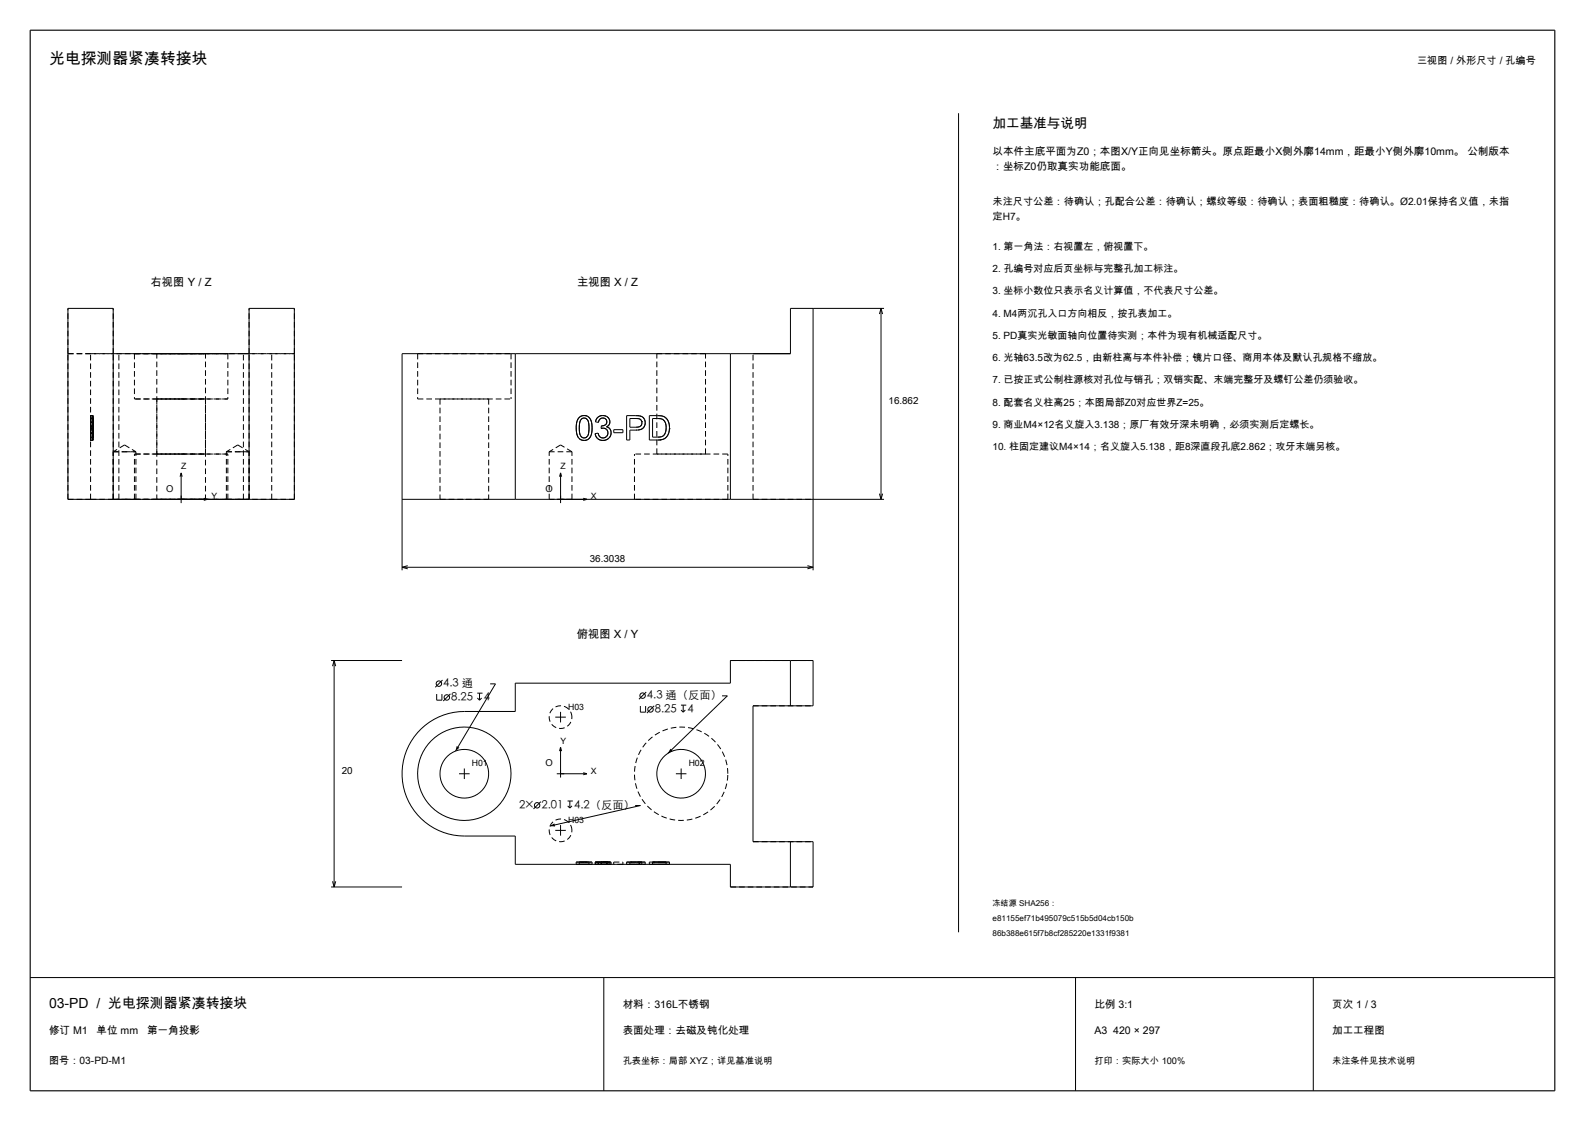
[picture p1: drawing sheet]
<svg xmlns="http://www.w3.org/2000/svg" width="420mm" height="297mm" viewBox="0 0 420 297" stroke-linecap="round" stroke-linejoin="round" font-family="sans-serif">
<path d="M8 8h404v281h-404z" fill="none" stroke="#000" stroke-width=".3"/>
<g fill="none" stroke="#000" stroke-width=".26">
<path d="M254 30v217M30 93.7h36M136.5 93.7v38.6M193.5 93.7v38.6M215.5 81.7v69.4M233.5 81.7v50.6M233.5 81.7l-.5 1.5M233.5 81.7l.4 1.5M234.3 81.7h-24.8v12h-103v57.4M152.7 113.4l.1 1.5 .5 1.1M152.7 113.4l.1 1.6 .5 1M152.7 112.9v.4"/>
<path d="M152.9 111.5l-.2 1.9M152.9 111.5v.2M153 111.3l-.1 .2M153.3 116l.7 .5 .8 .2M153.3 110.8l-.1 .2M153.5 113.4l.1 1.2 .3 .9M153.5 113.4v.4M153.6 110.5a1.94 1.94 0 0 1 2.7 .4M153.6 110.5l-.7 1M153.8 115.4l.1 .1M153.8 110.3l-.2 .2M153.9 115.5l.4 .4 .5 .1"/>
<path d="M153.9 115.5v.1M153.9 111.2l-.3 .9-.1 1.3M154 111.1l-.1 .1M154.2 110.2l-.3 .1M154.4 110.1h.1M154.6 116h.2M154.6 110.1h-.1M154.8 110.7l.5 .2 .4 .4M154.8 110.7l-.9 .5M154.8 110.7l.2 .1M154.8 110.7l-.3 .1M154.9 116.7h-.1"/>
<path d="M155 110.1h.1M155 116h-.2M155 110.1h.2M155.6 111.2l.1 .1M155.7 116.5h-.1M155.7 111.3l.2 .4M155.7 115.5l-.4 .4-.5 .1M155.7 111.3l.3 .8 .1 1.3M155.7 115.5l-.1 .1M155.8 115.4l-.1 .1M155.9 110.4l.1 .1M156 114.6v.2"/>
<path d="M156.1 113.1v.3M156.1 113.4l-.1 1.2-.3 .9M156.1 113.4v.5M156.2 110.7l.1 .2M156.3 110.9l.5 1M156.6 115.5h.1M156.7 115.2a1.88 1.88 0 0 1-1.9 1.5M156.7 115.2l-.1 .2M156.7 111.6l.1 .3M156.7 115.1v.1M156.8 111.9l.1 1.5M156.8 111.9v.1"/>
<path d="M156.8 114.6v.1M156.8 112.3l.1 .9M156.9 114.2h.1M156.9 113.4l-.2 1.8M156.9 113.4v.3M157.9 115.5l.4 .7M158 111.1l-.2 .5M158.3 116.2l.7 .4M158.4 110.5l-.6 1.3 .8 .1M158.4 110.5l-.2 .2M158.5 114.8l.5 .9M158.5 114.8l-.8 .1 .2 .7 .4 .6"/>
<path d="M158.5 114.8l.1 .2M158.6 111.7v.2M158.8 115.5l.2 .2M159 115.7l.2 .2M159 111l-.4 .9M159 111l-.2 .2M159.3 110.8l-.3 .2M159.4 116h.1M159.4 110.8h.1M159.5 116h.1M159.7 110.1l1 .2 .7 .6M159.7 110.1l-1.3 .4"/>
<path d="M159.7 110.1h.3M159.8 113.4l.9 .4M159.8 113.4l.3 .1M159.8 113.4h-.1M160 116h.1M160.1 110.8h.1M160.2 110.8h.1M160.2 112.7l-.3 .1M160.4 110.9l.1 .1M160.4 112.6l-1 .2-.1 .7 .5-.1M160.5 111a1.16 1.16 0 0 0-1.5 0M160.5 111l.3 .8"/>
<path d="M160.5 111l.3 .4M160.6 113.6l.1 .2M160.6 112.4l-.2 .2M160.7 115.6a1.29 1.29 0 0 1-1.7 .1M160.7 115.6l-.6 .4M160.7 113.1l.9 .5M160.7 113.1h.3M160.7 113.8l.4 .9M160.7 113.8l.2 .2M160.8 111.8l-.4 .8M160.8 111.8v.1M160.8 110.4l.2 .1"/>
<path d="M160.9 113h.1M161 114.3l.1 .4M161.1 114.7l-.4 .9M161.3 116.1a2.29 2.29 0 0 1-3 .1M161.3 116.1l-.7 .5M161.3 113.3v.1M161.4 110.9l.2 .9M161.4 110.9l.1 .3M161.4 112.5l-.7 .6M161.4 112.5l-.1 .2M161.5 112.3l-.1 .2M161.6 112.2l-.1 .1"/>
<path d="M161.6 111.4v.1M161.6 111.6v.2M161.6 113.6a1.93 1.93 0 0 1-.3 2.5M161.6 111.8l-.2 .7M161.6 111.8v.2M161.6 113.6l.2 .2M161.9 114.3v.2M162.6 113.8h2.5v.8h-2.5zM168.5 110.1l1 .1M168.5 110.1h-2.5v6.5h.9v-2.6h1.7M168.5 110.1h.1M168.6 110.9h-1.7v2.3h2l.8-.3"/>
<path d="M168.6 110.9h.8M168.6 110.9h.2M168.8 113.9l-.2 .1M169 110.1l.3 .1M169.1 113.1l-.1 .1M169.2 110.9h.2M169.4 110.9l.5 .4M169.4 110.9l.2 .1M169.5 110.2l.8 .3M169.5 110.2l.4 .1M169.7 111.1l.2 .2M169.7 112.9l-.2 .1"/>
<path d="M169.9 111.3l.2 .7M170 111.5v.1M170.1 111.7h.1M170.1 112.2l-.1 .3M170.1 111.8h.1M170.1 111.9v.1M170.1 112l-.4 .9M170.1 112v.1M170.3 110.5l.5 .6M170.3 110.5l.1 .1M170.5 113.4l-.8 .4-1.1 .2M170.7 111h.1"/>
<path d="M170.8 111.1l.2 .9M170.8 111.1l.1 .2M170.9 112.7l-.4 .7M171 111.7v.3M171 112l-.2 .7-.3 .7M174.3 110.9l1.1 .1M174.3 110.9h.1M174.3 110.9h-1.4v4.9h1.4M174.3 110.1l1.1 .1 1 .5M174.3 110.1h-2.2v6.5h2.3M174.3 110.1h.2M174.5 110.1h.3"/>
<path d="M174.6 115.8h-.3M174.6 116.6h-.2M174.9 116.6h.1M174.9 110.1h.1M175 110.9h.1M175.1 116.5h-.1M175.1 110.2h.1M175.3 111h.1M175.3 115.7l-1 .1M175.3 115.7h-.2M175.4 111l.8 .7M175.4 115.7h-.1"/>
<path d="M175.4 116.5l-1 .1M175.5 110.2l.4 .2M175.6 115.6h-.1M175.7 111.2h.1M175.8 116.4l-.4 .1M175.9 115.4l-.6 .3M175.9 115.4l-.3 .1M176.1 115l-.2 .4M176.1 110.5l.3 .2M176.2 115h-.1M176.2 111.7l.3 1.6M176.2 111.7l.1 .3"/>
<path d="M176.4 114.5l-.5 .9M176.4 110.7l.8 1.1M176.4 110.7l.3 .3M176.4 112.3l.1 .5M176.4 114.2v.3M176.5 113.2v.1M176.5 113.3l-.1 1.2M176.5 113.3v.3M176.8 115.6l-.6 .5-.8 .4M176.8 115.6l-.2 .2M176.9 111.3l.3 .5M177.1 115.1l-.1 .1"/>
<path d="M177.2 111.8l.2 1.5M177.2 114.6l-.4 1M177.2 114.6v.2M177.3 112.5l.1 .1M177.4 114h.1M177.4 113.6h.1M177.4 113.1v.2M177.4 113.3l-.2 1.3M177.4 113.3v.3M30 132.3v-50.6h-12v50.6h60v-50.6h-12v50.6M48 125.3v8M48 125.3l-.3 1"/>
<path d="M48 125.3l.3 1M54 132l1 .3-1 .3M106.5 132.3h127.8M148.5 125.3v8M148.5 125.3l-.2 1M148.5 125.3l.3 1M154.5 132l1 .3-1 .3M233 130.8l.5 1.5M233.9 130.8l-.4 1.5M106.5 150.3h109M106.5 150.3l1.5 .4M108 149.9l-1.5 .4"/>
<path d="M214 149.9l1.5 .4M215.5 150.3l-1.5 .4M87.7 175h18.8M88.5 175v60M88.5 175l-.4 1.5M88.5 175l.5 1.5M209.4 175v12M111.6 193.1a16.5 16.5 0 0 1 11.4-4.6h13.5v-7.5h57v-6h21.9v12h-15.9v36h15.9v12h-21.9v-6h-57v-7.5h-13.5a16.5 16.5 0 0 1-15.3-10.3 16.5 16.5 0 0 1 3.9-18.1zM115.7 183.9v1.6h1.4v-1.6M117.3 180.2l-2 1.9M119.4 183.8l-2 1.9M126.5 183.6h1.4"/>
<path d="M126.5 184.9l.6 .6M127.1 183.6v1.9M127.6 184.9l-.5 .6M129.9 181.2h1.4l-10.6 17.8M147.1 190h2.8M148.5 188.6v2.8M148.5 198v8M148.5 198l-.2 1M148.5 198l.3 1M169.7 187.1v1.6h1.4v-1.6M171.2 183.3l-1.9 2M173.3 187l-1.9 1.9"/>
<path d="M180.4 186.8h1.4M180.5 188.1l.5 .6M181 186.8v1.9M181.6 188.1l-.6 .6M191.3 184.4h1.4l-15.7 15.2M121.6 205h2.8M123 203.6v2.8M143.3 212.4l-1.9 1.9M147.5 205h8M148.5 218.6v2.8M150.4 212.2h1.4M150.4 213.5l.6 .6"/>
<path d="M151 212.2v1.9M151.6 213.5l-.6 .6M154.5 204.7l1 .3M155.5 205l-1 .3M168.3 213.4h1.4l-23.9 5.4M179.1 205h2.8M180.5 203.6v2.8M87.7 235h18.8M88.1 233.5l.4 1.5M89 233.5l-.5 1.5M147.1 220h2.8M209.4 223v12"/>
<path d="M8 259h404M160 259v30M285 259v30M348 259v30"/>
<circle cx="116.3" cy="181.1" r=".72"/>
<circle cx="118.4" cy="184.8" r=".72"/>
<circle cx="170.3" cy="184.3" r=".72"/>
<circle cx="172.4" cy="188" r=".72"/>
<circle cx="123" cy="205" r="12.4"/>
<circle cx="123" cy="205" r="6.4"/>
<circle cx="142.3" cy="213.4" r=".72"/>
<circle cx="180.5" cy="205" r="6.5"/>
</g>
<g fill="none" stroke="#000" stroke-width=".26" stroke-dasharray="1.5 .8" stroke-linecap="butt">
<path d="M18 93.7h6M18 93.7h12M18 93.7v-12M24 93.7h7.5M30 93.7v-12M35.6 93.7h12.4M35.6 93.7v12M41.5 93.7h6.5M48 93.7h12.4M48 93.7h6.5M54.5 93.7h-13M60.4 93.7h-24.8"/>
<path d="M60.4 93.7v12M64.5 93.7h-33M64.5 93.7h7.5M66 93.7h12M66 93.7v-12M72 93.7h6M78 93.7v-12M110.7 93.7h24.7M110.7 93.7v12M135.4 93.7v12M186.9 93.7h-12.9M24 113.8v.8"/>
<path d="M24 110.1v.4M24 110.5v1M24 111.5v1.9M24 113.4v2.6M24 116v.7M24 116.7v-.4M24 116.3v-1.1M24 115.2v-1.8M24 113.4v-1.5M24 111.9v-1M24 110.9v-.6M24 110.3v-.2"/>
<path d="M24 116v-.3M24 115.7v-.9M24 114.8v.1M24 114.9v1.3M24 116.2v.5M24 116.7v-.6M24 116.1v-1.4M24 114.7v-1.1M24 113.6v-.5M24 113.1v-.6M24 112.5v-.7M24 111.8v-.9"/>
<path d="M24 110.5v1.3M24 111.8v.1M24 111.9v-.9M24 111v-.3M24 110.7v.3M24 111v.8M24 111.8v.8M24 112.6v.2M24 112.8v.7M24 113.5v-.1M24 113.4v.4M24 113.8v.9"/>
<path d="M24 114.7v.9M24 115.6v.4M24 110.1v6.5M24 116.6v-2.6M24 114v-.6M24 113.4v-1.4M24 112v-.9M24 111.1v-.6M24 110.5v-.3M24 110.2v-.1M24 116.6v-.1M24 116.5v-.4"/>
<path d="M24 116.1v-.5M24 115.6v-1M24 114.6v-1.3M24 113.3v-1.5M24 111.8v-1.1M24 110.7v-.5M24 113.8h.6M24 114.6h.6M24 110.1h.6M24 116.7h.6M24 116h.6M24 113.4h.6"/>
<path d="M24 113.5h.6M24 112.8h.6M24 110.7h.6M24 111.9h.6M24 111.8h.6M24 113.1h.6M24 114.9h.6M24 114.8h.6M24 110.2h.6M24 114h.6M24 116.6h.6M24 115.5v-2.1"/>
<path d="M24 116v-.5M24 115.5v.5M24 113.4v2.1M24 111.3v2.1M24 110.7v.6M24 111.2v-.5M24 113.4v-2.2M24 113.2v-2.3M24 110.9h.6M24 113.2h.6M24 112.9v.3M24 112v.9"/>
<path d="M24 111.3v.7M24 110.9v.4M24 115.8v-4.9M24 115.8h.6M24 115.7v.1M24 115.4v.3M24 114.5v.9M24 113.3v1.2M24 111.7v1.6M24 111v.7M24 110.9v.1M24.6 113.8v.8"/>
<path d="M24.6 110.5v-.4M24.6 110.1v.2M24.6 110.3v.6M24.6 110.9v1M24.6 111.9v1.5M24.6 113.4v1.8M24.6 115.2v1.1M24.6 116.3v.4M24.6 116.7v-.7M24.6 116v-2.6M24.6 113.4v-1.9M24.6 111.5v-1"/>
<path d="M24.6 115.7v.3M24.6 116v-.4M24.6 115.6v-.9M24.6 114.7v-.9M24.6 113.8v-.4M24.6 113.4v.1M24.6 113.5v-.7M24.6 112.8v-.2M24.6 112.6v-.8M24.6 111.8v-.8M24.6 111v-.3M24.6 110.7v.3"/>
<path d="M24.6 111v.9M24.6 111.9v-.1M24.6 111.8v-1.3M24.6 110.9v.9M24.6 111.8v.7M24.6 112.5v.6M24.6 113.1v.5M24.6 113.6v1.1M24.6 114.7v1.4M24.6 116.1v.6M24.6 116.7v-.5M24.6 116.2v-1.3"/>
<path d="M24.6 114.9v-.1M24.6 114.8v.9M24.6 110.1v.1M24.6 110.2v.3M24.6 110.5v.6M24.6 111.1v.9M24.6 112v1.4M24.6 113.4v.6M24.6 114v2.6M24.6 116.6v-6.5M24.6 110.2v.5M24.6 110.7v1.1"/>
<path d="M24.6 111.8v1.5M24.6 113.3v1.3M24.6 114.6v1M24.6 115.6v.5M24.6 116.1v.4M24.6 116.5v.1M24.6 113.4v2.1M24.6 115.5v.5M24.6 116v-.5M24.6 115.5v-2.1M24.6 113.4v-2.1M24.6 111.3v-.6"/>
<path d="M24.6 110.7v.5M24.6 111.2v2.2M24.6 110.9v2.3M24.6 113.2v-.3M24.6 112.9v-.9M24.6 112v-.7M24.6 111.3v-.4M24.6 110.9v4.9M24.6 115.8v-.1M24.6 115.7v-.3M24.6 115.4v-.9M24.6 114.5v-1.2"/>
<path d="M24.6 113.3v-1.6M24.6 111.7v-.7M24.6 111v-.1M30 119.7h3M33 119.7h3M33 117.9l-3 1.8M33 117.9l3 1.8M35.6 105.7h12.4M36 119.7h-6M41.5 105.7h6.5M41.5 105.7v26.6M48 105.7h12.4"/>
<path d="M48 105.7h6.5M54.5 105.7h-13M54.5 105.7v26.6M60 119.7h3M60.4 105.7h-24.8M63 119.7h3M63 117.9l-3 1.8M63 117.9l3 1.8M66 119.7h-6M110.7 105.7h24.7M116.6 105.7h12.9M116.6 105.7v26.6"/>
<path d="M129.5 105.7v26.6M148.5 117.9l-3 1.8M151.6 119.7h-6.1M151.6 119.7l-3.1-1.8M152.7 113.4v-.1M152.7 112.9l.2-1.2M153 111.3l.2-.3M153.3 110.8l.3-.3M153.5 113.8l.3 1.6M153.8 110.3h.1M153.9 115.6l.7 .4M154.2 110.2l.2-.1"/>
<path d="M154.4 110.1h.1M154.5 110.8l-.5 .3M154.6 110.1h.2M154.8 110.1h.2M154.8 116.7l-.8-.2-.7-.5M155 116l.6-.4M155.2 110.1l.5 .2M155.6 111.2l-.6-.4M155.6 116.5l-.7 .2M155.7 110.3l.2 .1M155.8 115.4l.2-.6M156 110.5l.2 .2"/>
<path d="M156 116.3l-.3 .2M156 114.6l.1-.7M156.1 113.1l-.2-1.4M156.3 110.9l.4 .7M156.6 115.5l-.6 .8M156.6 115.4v.1M156.8 112v.3M156.8 114.7l-.1 .4M156.9 114.2l-.1 .4M156.9 113.7v.5M156.9 113.2v.2M157.8 111.8v-.2"/>
<path d="M157.9 115.5l-.2-.6M158 111.1l.2-.4M158.4 110.5l1.3-.4M158.6 115l.2 .5M158.8 111.2l-.2 .5M159.2 115.9l.2 .1M159.4 110.8h-.1M159.4 112.8h.1M159.5 116h.3M159.5 112.8h.4M159.7 113.4l-.4 .1M159.7 110.7l-.3 .1"/>
<path d="M159.8 116.7l-.8-.1M159.8 116h.2M160 110.1l.7 .2M160 116h.1M160.1 110.8l-.4-.1M160.2 110.8h-.1M160.2 112.7l.2-.1M160.4 110.9l-.2-.1M160.6 113.6l-.5-.1M160.6 116.6l-.8 .1M160.6 112.4l.2-.5M160.7 110.3l.1 .1"/>
<path d="M160.8 111.8v-.4M160.9 113l-.2 .1M161 113.1l.3 .2M161 110.5l.4 .4M161 114.3l-.1-.3M161.3 112.7l-.4 .3M161.3 113.4l.3 .2M161.5 111.2l.1 .2M161.6 111.5v.1M161.6 112v.2M161.8 113.8l.1 .5M161.9 114.5v.2"/>
<path d="M161.9 114.7l-.1 .8-.5 .6M168.6 113.2h.4M168.6 110.1h.4M169.1 113.1l.4-.1M169.2 110.9h-.4M169.3 110.2h.2M169.7 111.1l-.1-.1M169.7 112.9l.3-.4M169.9 110.3l.4 .2M170 111.5l-.1-.2M170.1 111.7l-.1-.1M170.1 112.2v-.1"/>
<path d="M170.1 111.8v-.1M170.1 111.9v-.1M170.4 110.6l.3 .4M170.5 113.4l-.7 .4-1 .1M170.7 111l.1 .1M170.9 111.3l.1 .4M171 112l-.1 .7M174.6 115.8l.5-.1M174.8 110.1h.1M174.9 116.6h-.3M174.9 110.1l.2 .1M175 116.5l-.1 .1"/>
<path d="M175 110.9h-.6M175.2 110.2h.2M175.3 111l-.2-.1M175.4 115.7l.1-.1M175.4 116.5h-.3M175.4 110.2h.1M175.6 115.6v-.1M175.7 111.2l-.3-.2M175.9 110.4l.2 .1M176.2 115l.2-.5M176.2 111.7l-.4-.5M176.2 116.1l-.4 .3"/>
<path d="M176.4 112.3l-.1-.3M176.4 114.2l.1-.6M176.5 113.2v-.4M176.6 115.8l-.4 .3M176.7 111l.2 .3M177 115.2l-.2 .4M177.2 111.8l.1 .7M177.2 114.8l-.1 .3M177.4 112.6v.5M177.4 114l-.2 .6M177.4 113.6v.4M18 132.3v-38.6"/>
<path d="M18 132.3h6M24 132.3v-38.6M24 132.3h7.5M30 132.3h3M30 132.3v-12.6M30 132.3v-38.6M31.5 132.3v-38.6M33 132.3h3M35.6 132.3h12.4M35.6 120.3h12.4M35.6 132.3v-12M36 132.3h-6"/>
<path d="M36 132.3v-12.6M41.5 120.3h6.5M41.5 132.3h6.5M41.5 120.3v-26.6M48 120.3h6.5M48 132.3h6.5M48 132.3h12.4M48 120.3h12.4M54.5 120.3h-13M54.5 132.3h-13M54.5 120.3v-26.6M60 132.3h3"/>
<path d="M60 132.3v-12.6M60.4 132.3h-24.8M60.4 120.3h-24.8M60.4 132.3v-12M63 132.3h3M64.5 132.3v-38.6M64.5 132.3h-33M64.5 132.3h7.5M66 132.3v-38.6M66 132.3h-6M66 132.3v-12.6M72 132.3v-38.6"/>
<path d="M72 132.3h6M78 132.3v-38.6M116.6 132.3h12.9M145.5 132.3v-12.6M151.6 132.3h-6.1M151.6 132.3v-12.6M168.1 132.3v-12M174 120.3v-26.6M186.9 120.3v-26.6M186.9 120.3h-12.9M192.9 132.3h-24.8M192.9 120.3h-24.8"/>
<path d="M192.9 132.3v-12M199.5 132.3h16M199.5 132.3v-38.6M193.5 175h21.9M151.6 190a3 3 0 0 0-4.4-2.7 3 3 0 0 0-.5 5.1 3 3 0 0 0 4.8-1.8l.1-.6M199.5 187h15.9M192.9 205a12.4 12.4 0 0 0-18.2-10.9 12.4 12.4 0 0 0-1.1 21.2 12.4 12.4 0 0 0 19.2-9.1l.1-1.2M151.6 220a3 3 0 0 0-4.4-2.7 3 3 0 0 0-.5 5.1 3 3 0 0 0 4.8-1.8l.1-.6M152.7 229h.6M152.7 229v-.6M152.7 228.4h.2M152.9 229h-.2"/>
<path d="M152.9 228.4h.7M153.3 229h1.5M153.3 228.4h-.6M153.5 228.4h.4M153.5 229v-.6M153.5 229h.4M153.6 229h-.7M153.6 228.4h1.2M153.9 228.4h.9M153.9 229h-.4M153.9 228.4h-.4M153.9 229h.9"/>
<path d="M154.8 228.4h-.9M154.8 229h.9M154.8 229h-1.2M154.8 229h1.2M154.8 228.4h.9M154.8 228.4h-1.5M154.8 229h-.9M155.7 229h-.9M155.7 228.4h.6M155.7 228.4h.4M155.7 228.4h-.9M155.7 229h.4"/>
<path d="M156 229h.7M156 228.4h-1.2M156.1 229h-.4M156.1 229v-.6M156.3 229h-.6M156.3 228.4h.4M156.7 229h.2M156.7 228.4h-.7M156.7 229h-.4M156.7 228.4h.2M156.9 229h-.2M156.9 229v-.6"/>
<path d="M156.9 228.4h-.2M157.7 229h.6M157.7 229v-.6M157.7 228.4h.8M157.8 229h.8M157.8 229v-.6M157.8 228.4h.6M158.3 229h1.5M158.3 228.4h-.6M158.4 229h-.6M158.4 228.4h1.3M158.5 229h-.8"/>
<path d="M158.5 229v-.6M158.5 228.4h.5M158.6 229h.4M158.6 229v-.6M158.6 228.4h-.8M159 229h-.5M159 228.4h.8M159 229h.7M159 228.4h-.4M159.3 229h.5M159.3 229v-.6M159.3 228.4h.1"/>
<path d="M159.4 229h-.1M159.4 229v-.6M159.4 228.4h.1M159.5 229h-.1M159.5 228.4h.9M159.7 229h-1.3M159.7 228.4h1M159.7 229h.8M159.7 228.4h-.7M159.8 229h1.5M159.8 228.4h-1.5M159.8 229h-.8"/>
<path d="M159.8 228.4h.9M159.8 229h.9M159.8 228.4h-.5M160.4 229h-.9M160.4 228.4h.4M160.5 229h.3M160.5 228.4h-.8M160.7 229h-1M160.7 228.4h.7M160.7 229h-.9M160.7 228.4h.4M160.7 229h.7"/>
<path d="M160.7 229v-.6M160.7 228.4h.9M160.7 229h.4M160.7 228.4h-.9M160.8 229h-.4M160.8 229v-.6M160.8 228.4h-.3M161.1 229h-.4M161.1 229v-.6M161.1 228.4h-.4M161.3 229h.6M161.3 228.4h-1.5"/>
<path d="M161.4 229h-.7M161.4 228.4h.2M161.4 229h.2M161.4 228.4h-.7M161.6 229h-.9M161.6 229h-.2M161.6 229v-.6M161.6 228.4h-.2M161.6 228.4h.3M161.9 229h-.3M161.9 229v-.6M161.9 228.4h-.6"/>
<path d="M162.6 229v-.6M162.6 228.4h2.5M165.1 229h-2.5M165.1 229v-.6M166 229h.9M166 229v-.6M166 228.4h2.5M166.9 229h1.7M166.9 229v-.6M166.9 228.4h-.9M166.9 228.4h1.7M166.9 229h1.6"/>
<path d="M168.5 229h-2.5M168.5 228.4h1M168.5 228.4h-1.6M168.5 229h.8M168.6 229h1.8M168.6 228.4h-1.7M168.6 228.4h1.1M168.6 229h-1.7M169.3 228.4h-.8M169.3 229h.6M169.3 229v-.6M169.5 229h-1"/>
<path d="M169.5 229v-.6M169.5 228.4h.8M169.7 228.4h.4M169.7 229h-1.1M169.9 228.4h-.6M169.9 229h.2M170.1 228.4h-.2M170.1 229h-.4M170.1 229v-.6M170.3 229h-.8M170.3 228.4h.5M170.4 229h.6"/>
<path d="M170.4 228.4h-1.8M170.8 229h-.5M170.8 228.4h.2M171 229h-.2M171 229v-.6M171 228.4h-.6M172.1 229h2.3M172.1 229v-.6M172.1 228.4h2.2M172.9 228.4h1.4M172.9 229v-.6M172.9 229h1.4"/>
<path d="M174.3 228.4h-1.4M174.3 229h1.1M174.3 229h-2.2M174.3 228.4h1.1M174.3 228.4h1M174.3 229h-1.4M174.4 229h1M174.4 228.4h-2.3M175.3 228.4h.6M175.3 229h-1M175.4 228.4h-1.1M175.4 229h.8"/>
<path d="M175.4 228.4h-1M175.4 229h-1.1M175.4 228.4h1M175.9 228.4h.4M175.9 229h-.6M176.2 228.4h-.8M176.2 229h.3M176.2 229h.6M176.3 228.4h.2M176.3 229h-.4M176.4 229h-1M176.4 228.4h.7"/>
<path d="M176.5 228.4h-.3M176.5 229h-.2M176.5 229v-.6M176.8 229h.4M176.8 228.4h-.6M177.1 229h-.7M177.1 228.4h.3M177.2 229h.2M177.2 228.4h-.4M177.4 229h-.3M177.4 229v-.6M177.4 228.4h-.2"/>
<path d="M193.5 235h21.9M199.5 223h15.9"/>
</g>
<path d="M121 197.7l.7 .4-1 .9zM177.6 198.4l.6 .6-1.2 .6zM145.8 218.8l1.1-.6 .2 .8z" fill="#000"/>
<text font-size="4.2" x="13" y="17">光电探测器紧凑转接块</text>
<text font-size="3.7" x="13" y="267">03-PD / 光电探测器紧凑转接块</text>
<text font-size="3.6" x="263" y="34">加工基准与说明</text>
<g font-size="3">
<text x="39.9" y="75.7">右视图 Y / Z</text>
<text x="152.9" y="75.7">主视图 X / Z</text>
<text x="152.8" y="169">俯视图 X / Y</text>
<text x="117.5" y="182.1">4.3 通</text>
<text x="119.6" y="185.7">8.25</text>
<text x="128.2" y="185.7">4</text>
<text x="171.4" y="185.3">4.3 通（反面）</text>
<text x="173.5" y="188.9">8.25</text>
<text x="182.2" y="188.9">4</text>
<text x="137.6" y="214.3">2× 2.01</text>
<text x="152.2" y="214.3">4.2（反面）</text>
</g>
<g font-size="2.8">
<text x="263" y="41">以本件主底平面为Z0；本图X/Y正向见坐标箭头。原点距最小X侧外廓14mm，距最小Y侧外廓10mm。 公制版本</text>
<text x="263" y="45.1">：坐标Z0仍取真实功能底面。</text>
<text x="165" y="267">材料：316L不锈钢</text>
<text x="290" y="267">比例 3:1</text>
<text x="353" y="267">页次 1 / 3</text>
<text x="13" y="274">修订 M1</text>
<text x="25.6" y="274">单位 mm</text>
<text x="39" y="274">第一角投影</text>
<text x="165" y="274">表面处理：去磁及钝化处理</text>
<text x="290" y="274">A3 420 × 297</text>
<text x="353" y="274">加工工程图</text>
</g>
<g font-size="2.7">
<text x="375.5" y="17">三视图 / 外形尺寸 / 孔编号</text>
<text x="263" y="54.2">未注尺寸公差：待确认；孔配合公差：待确认；螺纹等级：待确认；表面粗糙度：待确认。Ø2.01保持名义值，未指</text>
<text x="263" y="58.2">定H7。</text>
<text x="13" y="282">图号：03-PD-M1</text>
</g>
<g font-size="2.6">
<text x="263" y="66.2">1. 第一角法：右视置左，俯视置下。</text>
<text x="263" y="72.1">2. 孔编号对应后页坐标与完整孔加工标注。</text>
<text x="263" y="78">3. 坐标小数位只表示名义计算值，不代表尺寸公差。</text>
<text x="263" y="83.9">4. M4两沉孔入口方向相反，按孔表加工。</text>
<text x="263" y="89.8">5. PD真实光敏面轴向位置待实测；本件为现有机械适配尺寸。</text>
<text x="263" y="95.7">6. 光轴63.5改为62.5，由新柱高与本件补偿；镜片口径、商用本体及默认孔规格不缩放。</text>
<text x="263" y="101.6">7. 已按正式公制柱源核对孔位与销孔；双销实配、末端完整牙及螺钉公差仍须验收。</text>
<text x="235.5" y="107">16.862</text>
<text x="263" y="107.5">8. 配套名义柱高25；本图局部Z0对应世界Z=25。</text>
<text x="263" y="113.4">9. 商业M4×12名义旋入3.138；原厂有效牙深未明确，必须实测后定螺长。</text>
<text x="263" y="119.3">10. 柱固定建议M4×14；名义旋入5.138，距8深直段孔底2.862；攻牙末端另核。</text>
<text x="156.3" y="148.9">36.3038</text>
<text x="90.5" y="205">20</text>
</g>
<g font-size="2.5">
<text x="44" y="130.3">O</text>
<text x="144.5" y="130.3">O</text>
<text x="144.5" y="203">O</text>
<text x="165" y="282">孔表坐标：局部 XYZ；详见基准说明</text>
<text x="290" y="282">打印：实际大小 100%</text>
<text x="353" y="282">未注条件见技术说明</text>
</g>
<g font-size="2.3">
<text x="48" y="124.3">Z</text>
<text x="148.5" y="124.3">Z</text>
<text x="56" y="132.3">Y</text>
<text x="156.5" y="132.3">X</text>
<text x="150.5" y="188">H03</text>
<text x="148.5" y="197">Y</text>
<text x="125" y="203">H01</text>
<text x="182.5" y="203">H02</text>
<text x="156.5" y="205">X</text>
<text x="150.5" y="218">H03</text>
</g>
<g font-size="2.1">
<text x="263" y="240">冻结源 SHA256：</text>
<text x="263" y="244">e81155ef71b495079c515b5d04cb150b</text>
<text x="263" y="248">86b388e615f7b8cf285220e1331f9381</text>
</g>
</svg>
